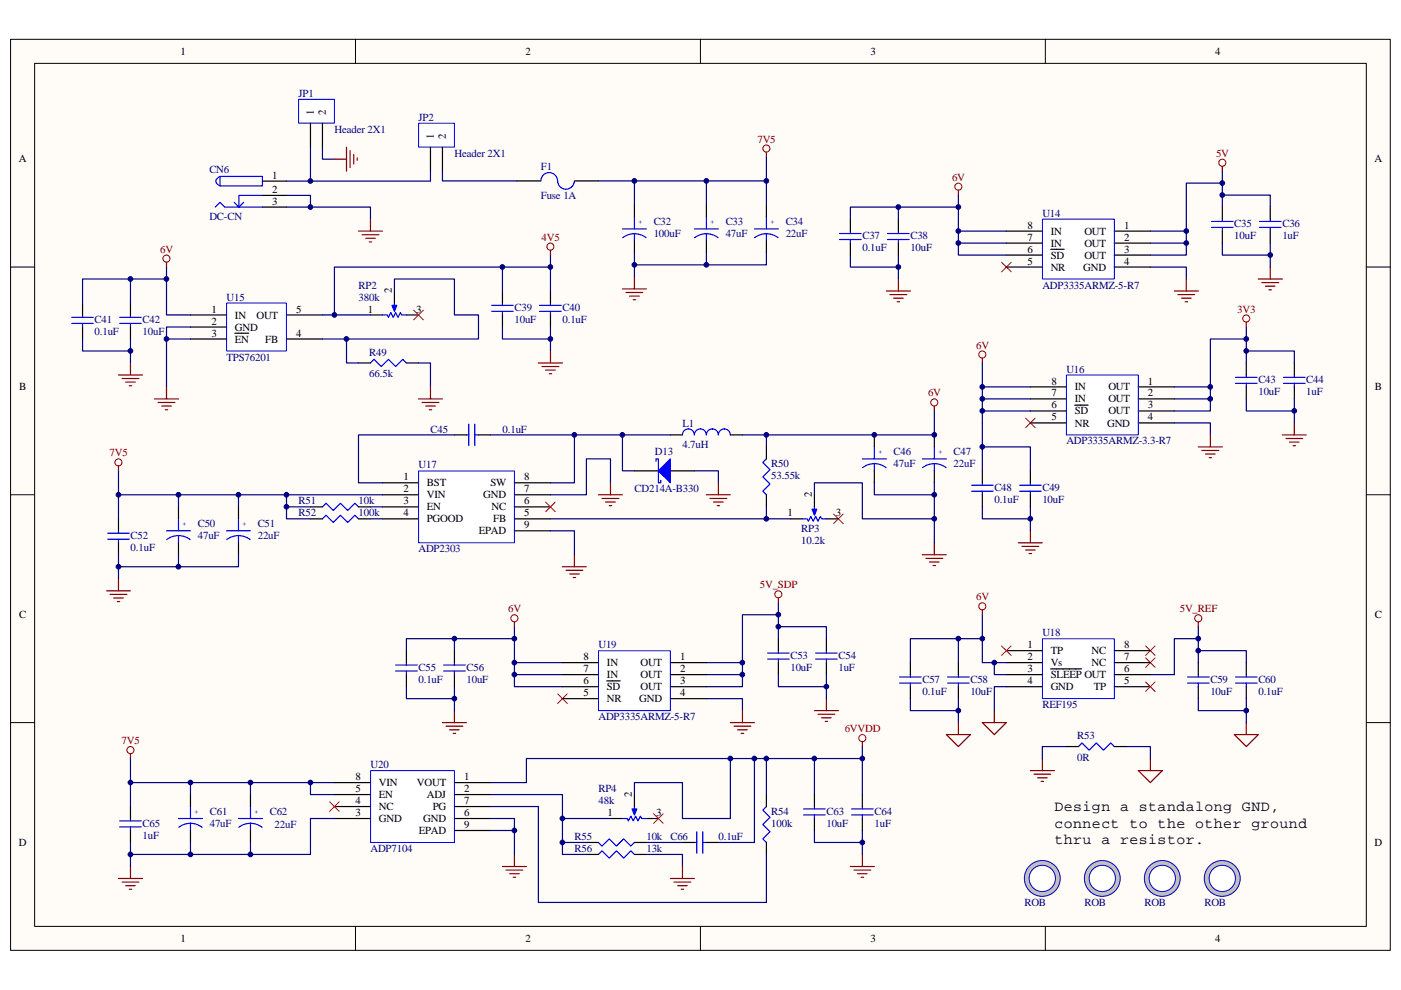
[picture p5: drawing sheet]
<svg xmlns="http://www.w3.org/2000/svg" width="297mm" height="210mm" viewBox="0 0 297 210" stroke-linecap="round" stroke-linejoin="round" font-family="sans-serif">
<path d="M2.3 8.4h292.5v193.2h-292.5z" fill="#fffcf8"/>
<path d="M2.2 8.3h292.6v193.3h-292.6z" fill="none" stroke="#000" stroke-width=".21"/>
<path d="M7.4 13.5h282.3v183h-282.3z" fill="#fffcf8"/>
<g fill="none" stroke="#000" stroke-width=".21">
<path d="M7.3 13.4h282.4v183.1h-282.4zM75.4 8.3v5.1M148.5 8.3v5.1M221.6 8.3v5.1M2.2 56.6h5.1M289.7 56.6h5.1M2.2 104.9h5.1M289.7 104.9h5.1M2.2 153.3h5.1M289.7 153.3h5.1M75.4 196.5v5.1M148.5 196.5v5.1"/>
<path d="M221.6 196.5v5.1"/>
</g>
<path d="M68.4 31.2v2.6h2.5M134.5 38.4v5.1M149.8 38.4v5.1M162.5 33.3v5.1M134.5 53.6v5.1M149.8 53.6v2.6M162.5 53.6v2.6h-28M198.1 87.2v5h-35.6v2.6" fill="none" stroke="#000080" stroke-width=".25"/>
<g fill="none" stroke="#800000" stroke-width=".25">
<path d="M70.9 33.8h2.6M73.5 31.2v5.1M74.2 32v3.5M75 32.7v2.1M75.8 33.5v.5M162.5 32.3v1M76 49h5.1M76.8 49.8h3.5M77.5 50.5h2.1M78.3 51.3h.5M78.5 46.5v2.5M134.5 58.7v2.6"/>
<path d="M132 61.3h5.1M132.7 62h3.6M133.5 62.8h2M134.3 63.6h.5M198.1 86.1v1.1M121.8 117.7v2.5M119.2 120.2h5.1M120 121h3.6M120.8 121.7h2M121.5 122.5h.5"/>
</g>
<g fill="none" stroke="#800000" stroke-width=".21">
<circle cx="162.5" cy="31.5" r=".75"/>
<circle cx="198.1" cy="85.4" r=".75"/>
</g>
<g fill="none" stroke="#00f" stroke-width=".25">
<path d="M132 48.6h5.1M132 50.4l.9-.5 1.6-.3 1.1 .1 1.4 .7M134.5 46v2.6M134.5 49.6v1.5M147.2 48.6h5.1M147.3 50.4l.9-.5 1.6-.3 1 .1 1.4 .7M149.8 46v2.6M149.8 49.6v1.5M160 48.6h5M160 50.4l.9-.5 1.6-.3 1 .1 1.5 .7M162.5 46v2.6M162.5 49.6v1.5"/>
<path d="M98.9 92.2h.5M99.4 90v4.5M100.7 90v4.5M100.7 92.2h.7M162.5 97.3l-.8 .8 1.6 1.5-1.6 1.5 1.6 1.6-1.6 1.5 .8 .7M182.8 97.3h5.1M182.9 99.2l1.4-.7 1.1-.2 1.5 .4 1 .5M185.4 94.8v2.5M185.4 98.3v1.6M195.6 97.3h5.1M195.6 99.2l1.4-.7 1.1-.2 1.6 .4 .9 .5M198.1 94.8v2.5"/>
<path d="M198.1 98.3v1.6"/>
</g>
<g fill="none" stroke="#000" stroke-width=".25">
<path d="M134.5 43.5v2.5M134.5 51.1v2.5M149.8 43.5v2.5M149.8 51.1v2.5M162.5 43.5v2.5M162.5 51.1v2.5M96.3 92.2h2.6M101.4 92.2h2.6M162.5 94.8v2.5M185.4 92.2v2.6M185.4 99.9v2.5M198.1 92.2v2.6"/>
<path d="M198.1 99.9v2.5M162.5 104.9v2.6"/>
</g>
<path d="M88.8 99.9h20.3v15.2h-20.3z" fill="#fff"/>
<path d="M88.7 99.9h20.4v15.2h-20.4z" fill="none" stroke="#00f" stroke-width=".21"/>
<g fill="none" stroke="#000" stroke-width=".25">
<path d="M81.1 104.9h7.6M81.1 110h7.6M81.1 107.5h7.6M81.1 102.4h7.6M109.1 104.9h7.6M109.1 110h7.6M109.1 107.5h7.6M109.1 102.4h7.6M109.1 112.6h7.6M27.7 171.1v2.5M27.7 176.1v2.6M40.4 168.5v2.6"/>
<path d="M40.4 176.1v2.6M53.1 168.5v2.6M53.1 176.1v2.6M124.3 178.7h2.6M134.5 178.7h2.6M144.7 178.7h2.5M149.8 178.7h2.5M162.5 168.5v2.6M162.5 178.7v2.5M172.7 168.5v2.6M172.7 173.6v2.5M182.8 168.5v2.6"/>
<path d="M182.8 173.6v2.5M124.3 181.2h2.6M134.5 181.2h2.6"/>
</g>
<path d="M27.7 160.9v10.2M27.7 166h43.2M27.7 178.7v5.1M40.4 166v2.5M40.4 178.7v2.5M53.1 178.7v2.5h-25.4M53.1 166v2.5M65.8 166v2.5h5.1M172.7 176.1v2.6h10.1M172.7 160.9v7.6M182.8 176.1v5.1" fill="none" stroke="#000080" stroke-width=".25"/>
<g fill="none" stroke="#800000" stroke-width=".25">
<path d="M27.7 159.9v1M182.8 157.3v1M25.1 186.3h5.1M25.9 187.1h3.5M26.6 187.9h2.1M27.4 188.6h.5M27.7 183.8v2.5M106.5 183.8h5.1M107.3 184.6h3.5M108.1 185.3h2M108.8 186.1h.5M109.1 181.2v2.6"/>
<path d="M180.3 183.8h5.1M181.1 184.6h3.5M181.8 185.3h2.1M182.6 186.1h.5M182.8 181.2v2.6"/>
</g>
<g fill="none" stroke="#800000" stroke-width=".21">
<circle cx="27.7" cy="159.1" r=".75"/>
<circle cx="182.8" cy="156.6" r=".75"/>
</g>
<g fill="none" stroke="#00f" stroke-width=".25">
<path d="M25.4 175.4h4.5M25.4 174.1h4.5M27.7 173.6v.5M27.7 175.4v.7M37.8 173.6h5.1M37.9 175.5l1.4-.7 1.1-.2 1.5 .3 1 .6M40.4 171.1v2.5M40.4 174.6v1.5M50.6 173.6h5M50.6 175.5l1.4-.7 1.2-.2 1.5 .3 .9 .6M53.1 171.1v2.5M53.1 174.6v1.5"/>
<path d="M126.9 178.7l.7 .8 1.6-1.6 1.5 1.6 1.5-1.6 1.5 1.6 .8-.8M147.2 178.7h.5M147.7 176.4v4.6M149 176.4v4.6M149 178.7h.8M162.5 171.1l-.8 .7 1.6 1.6-1.6 1.5 1.6 1.5-1.6 1.5 .8 .8M170.4 172.8h4.6M170.4 171.6h4.6M172.7 171.1v.5M172.7 172.8v.8M180.5 172.8h4.6M180.5 171.6h4.6"/>
<path d="M182.8 171.1v.5M182.8 172.8v.8M126.9 181.2l.7-.7 1.6 1.5 1.5-1.5 1.5 1.5 1.5-1.5 .8 .7"/>
</g>
<path d="M78.6 163.5h17.7v15.2h-17.7z" fill="#fff"/>
<path d="M78.6 163.4h17.7v15.3h-17.7z" fill="none" stroke="#00f" stroke-width=".21"/>
<g fill="none" stroke="#000" stroke-width=".25">
<path d="M180.3 46.5v2.5M180.3 51.6v2.5M190.5 46.5v2.5M190.5 51.6v2.5M259.2 43.9v2.6M259.2 49v2.6M269.3 43.9v2.6M269.3 49v2.6M25.1 110v2.6M25.1 115.1v2.6M37.8 107.5v2.5M37.8 115.1v2.6"/>
<path d="M50.6 107.5v2.5M50.6 115.1v2.6M65.8 110h2.6M65.8 107.5h2.6M76 110h2.5M76 107.5h2.5M70.9 166h7.6M70.9 168.5h7.6M70.9 173.6h7.6M70.9 171.1h7.6M96.3 166h7.7M96.3 168.5h7.7"/>
<path d="M96.3 173.6h7.7M96.3 171.1h7.7M96.3 176.1h7.7"/>
</g>
<path d="M212.3 55.6l2.1 2.1M214.4 55.6l-2.1 2.1M115.7 106.5l2 2M117.7 106.5l-2 2M69.9 170.1l2 2M71.9 170.1l-2 2" fill="none" stroke="#f00" stroke-width=".21"/>
<g fill="none" stroke="#000080" stroke-width=".25">
<path d="M259.2 38.8h-7.7v10.2h-7.6M259.2 36.3v7.6M180.3 54.1v2.5h10.2M190.5 43.9v2.6M190.5 54.1v5.1M203.2 49h10.2M203.2 51.6h10.2M203.2 41.4v12.7h10.2M203.2 43.9h-22.9v2.6M243.9 51.6h7.6M243.9 56.6h7.6v2.6M251.5 49v5.1h-7.6"/>
<path d="M259.2 41.4h10.1v2.5M259.2 51.6v2.5h10.1v-2.5M269.3 54.1v2.5M25.1 99.9v5h56M96.3 92.2h-20.3v10.2h5.1M104 92.2h17.8v10.2h-5.1M121.8 92.2h20.3M132 92.2v7.7h2.5M147.2 99.9h5.1v2.5M157.4 92.2h5.1M25.1 104.9v5.1M25.1 117.7v5"/>
<path d="M37.8 104.9v2.6M37.8 117.7v2.5M50.6 104.9v2.6M50.6 117.7v2.5h-25.5M60.7 104.9v5.1h5.1M60.7 107.5h5.1M78.5 107.5h2.6M78.5 110h2.6M116.7 112.6h5.1v5.1M129.4 102.4v-5.1h-5.1v7.6h-7.6M162.5 107.5v2.5M185.4 102.4v2.5h12.7v-2.5"/>
<path d="M198.1 110v5.1M70.9 173.6h-5.1v7.6h-12.7M104 171.1h10.1v20.3h48.4v-10.2M104 173.6h5.1v7.6M104 176.1h5.1M119.2 173.6v5.1h5.1M119.2 178.7v2.5h5.1M137.1 178.7h7.6M160 160.9v17.8h-7.7M162.5 160.9v7.6M137.1 181.2h7.6v2.6"/>
</g>
<g fill="none" stroke="#800000" stroke-width=".21">
<circle cx="203.2" cy="39.6" r=".75"/>
<circle cx="259.1" cy="34.5" r=".75"/>
<circle cx="25.1" cy="98.1" r=".75"/>
</g>
<g fill="none" stroke="#800000" stroke-width=".25">
<path d="M259.2 35.3v1M190.5 59.2v2.5M203.2 40.4v1M251.5 59.2v2.5M266.8 59.2h5.1M267.5 59.9h3.6M269.3 56.6v2.6M187.9 61.7h5.1M188.7 62.5h3.6M189.5 63.2h2M190.2 64h.5M249 61.7h5.1"/>
<path d="M249.7 62.5h3.6M250.5 63.2h2M251.3 64h.5M268.3 60.7h2M269.1 61.5h.5M25.1 98.8v1.1M126.9 104.9h5.1M127.6 105.7h3.6M128.4 106.5h2M129.2 107.3h.5M129.4 102.4v2.5M149.8 104.9h5.1"/>
<path d="M150.5 105.7h3.6M151.3 106.5h2M152.1 107.3h.5M152.3 102.4v2.5M195.6 117.7h5.1M196.3 118.4h3.6M197.1 119.2h2M197.8 120h.5M198.1 115.1v2.6M22.6 125.3h5.1M23.3 126.1h3.6M24.1 126.8h2"/>
<path d="M24.9 127.6h.5M25.1 122.7v2.6M142.1 186.3h5.1M142.9 187.1h3.6M143.7 187.9h2M144.4 188.6h.5M144.7 183.8v2.5"/>
</g>
<g fill="none" stroke="#00f" stroke-width=".25">
<path d="M178 50.8h4.6M178 49.5h4.6M180.3 49v.5M180.3 50.8v.8M188.2 50.8h4.6M188.2 49.5h4.6M190.5 49v.5M190.5 50.8v.8M256.9 48.2h4.5M256.9 47h4.5M259.2 46.5v.5M259.2 48.2v.8"/>
<path d="M267 48.2h4.6M267 47h4.6M269.3 46.5v.5M269.3 48.2v.8M22.8 114.4h4.6M22.8 113.1h4.6M25.1 112.6v.5M25.1 114.4v.7M35.3 112.6h5.1M35.3 114.4l1-.5 1.5-.3 1.1 .1 1.4 .7M37.8 110v2.6M37.8 113.6v1.5"/>
<path d="M48 112.6h5.1M48.1 114.4l.9-.5 1.5-.3 1.1 .1 1.4 .7M50.6 110v2.6M50.6 113.6v1.5M68.4 110l.7-.7 1.6 1.5 1.5-1.5 1.5 1.5 1.5-1.5 .8 .7M68.4 107.5l.7-.8 1.6 1.6 1.5-1.6 1.5 1.6 1.5-1.6 .8 .8"/>
</g>
<path d="M221 46.5h15.3v12.7h-15.3z" fill="#fff"/>
<path d="M221 46.5h15.3v12.7h-15.3z" fill="none" stroke="#00f" stroke-width=".21"/>
<g fill="none" stroke="#000" stroke-width=".25">
<path d="M213.4 49h7.6M213.4 51.6h7.6M213.4 54.1h7.6M213.4 56.6h7.6M222.8 52.9h2.8M236.3 49h7.6M236.3 51.6h7.6M236.3 54.1h7.6M236.3 56.6h7.6M86.2 138v2.5M96.3 138v2.5M165 135.5v2.5"/>
<path d="M175.2 135.5v2.5M86.2 143.1v2.5M96.3 143.1v2.5M165 140.5v2.6M175.2 140.5v2.6"/>
</g>
<g fill="none" stroke="#800000" stroke-width=".21">
<circle cx="109.1" cy="131.1" r=".75"/>
<circle cx="165" cy="126.1" r=".75"/>
</g>
<g fill="none" stroke="#800000" stroke-width=".25">
<path d="M109.1 131.9v1M165 126.8v1M93.8 153.3h5.1M94.6 154h3.5M95.3 154.8h2.1M96.1 155.6h.5M96.3 150.7v2.6M154.9 153.3h5.1M155.6 154h3.6M156.4 154.8h2M157.1 155.6h.6M157.4 150.7v2.6"/>
<path d="M172.7 150.7h5.1M173.4 151.5h3.6M174.2 152.3h2M175 153h.5M175.2 148.2v2.5"/>
</g>
<path d="M118.2 147.2l2.1 2M120.3 147.2l-2.1 2" fill="none" stroke="#f00" stroke-width=".21"/>
<g fill="none" stroke="#000080" stroke-width=".25">
<path d="M96.3 135.5v2.5M109.1 132.9v12.7h10.1M109.1 135.5h-22.9v2.5M165 132.9h10.2v2.6M165 130.4h-7.6v15.2h-7.6M165 127.8v7.7M86.2 145.6v2.6h10.1M96.3 145.6v5.1M109.1 140.5h10.1M109.1 143.1h10.1M149.8 140.5h7.6M149.8 148.2h7.6v2.5"/>
<path d="M149.8 143.1h7.6M165 143.1v2.5h10.2v-2.5M175.2 145.6v2.6"/>
</g>
<g fill="none" stroke="#00f" stroke-width=".25">
<path d="M162.7 139.8h4.6M162.7 138.5h4.6M165 138v.5M165 139.8v.7M172.9 139.8h4.6M172.9 138.5h4.6M175.2 138v.5M175.2 139.8v.7M83.9 142.3h4.6M83.9 141.1h4.6M86.2 140.5v.6M86.2 142.3v.8"/>
<path d="M94.1 142.3h4.5M94.1 141.1h4.5M96.3 140.5v.6M96.3 142.3v.8"/>
</g>
<path d="M126.9 138h15.2v12.7h-15.2z" fill="#fff"/>
<path d="M126.9 138h15.2v12.7h-15.2z" fill="none" stroke="#00f" stroke-width=".21"/>
<g fill="none" stroke="#000" stroke-width=".25">
<path d="M17.5 64.3v2.5M17.5 69.4v2.5M27.7 64.3v2.5M27.7 69.4v2.5M76 77h2.5M86.2 77h2.5M119.2 140.5h7.7M119.2 143.1h7.7M119.2 145.6h7.7M119.2 148.2h7.7M128.6 144.4h2.9M142.1 140.5h7.7"/>
<path d="M142.1 143.1h7.7M142.1 145.6h7.7M142.1 148.2h7.7"/>
</g>
<path d="M27.7 59.2v5.1M35.3 59.2h-17.8v5.1M35.3 56.6v10.2h5.1M17.5 71.9v2.5h10.2M27.7 71.9v5.1M35.3 71.9h5.1M40.4 69.4h-5.1v12.7" fill="none" stroke="#000080" stroke-width=".25"/>
<path d="M35.3 55.6v1M25.1 79.5h5.1M27.7 77v2.5M25.9 80.3h3.5M26.6 81h2.1M27.4 81.8h.5M32.8 84.6h5M33.5 85.4h3.6M34.3 86.1h2M35 86.9h.6M35.3 82.1v2.5" fill="none" stroke="#800000" stroke-width=".25"/>
<circle cx="35.3" cy="54.9" r=".75" fill="none" stroke="#800000" stroke-width=".21"/>
<path d="M15.2 68.6h4.6M15.2 67.3h4.6M17.5 66.8v.5M17.5 68.6v.8M25.4 68.6h4.5M25.4 67.3h4.5M27.7 66.8v.5M27.7 68.6v.8M78.5 77l.8-.8 1.5 1.5 1.6-1.5 1.5 1.5 1.5-1.5 .8 .8" fill="none" stroke="#00f" stroke-width=".25"/>
<path d="M48.1 64.3h12.6v10.1h-12.6z" fill="#fff"/>
<path d="M48 64.3h12.7v10.1h-12.7z" fill="none" stroke="#00f" stroke-width=".21"/>
<g fill="none" stroke="#000" stroke-width=".25">
<path d="M40.4 66.8h7.6M40.4 69.4h7.6M40.4 71.9h7.6M49.8 70.7h2.9M60.7 66.8h7.7M60.7 71.9h7.7M106.5 61.7v2.6M106.5 66.8v2.6M116.7 61.7v2.6M116.7 66.8v2.6M193 140.5v2.6M193 145.6v2.6"/>
<path d="M203.2 140.5v2.6M203.2 145.6v2.6M226.1 158.3h2.5M236.3 158.3h2.5M254.1 140.5v2.6M254.1 145.6v2.6M264.2 140.5v2.6M264.2 145.6v2.6"/>
</g>
<g fill="none" stroke="#000080" stroke-width=".25">
<path d="M106.5 56.6v5.1M116.7 56.6v5.1M68.4 71.9h5.1M88.7 77h2.6v5.1M106.5 69.4v2.5h10.2v-2.5M116.7 71.9v2.5M203.2 135.5v5M254.1 138h10.1v2.5M254.1 132.9v7.6M254.1 135.5h-5.1v7.6h-5.1M193 148.2v2.5h10.2M203.2 148.2v5.1"/>
<path d="M226.1 158.3h-5.1v2.6M238.8 158.3h5.1v2.6M254.1 148.2v2.5h10.1v-2.5M264.2 150.7v2.6"/>
</g>
<g fill="none" stroke="#800000" stroke-width=".25">
<path d="M116.7 53.1v1M114.1 77h5.1M114.9 77.7h3.6M115.7 78.5h2M116.5 79.3h.5M116.7 74.4v2.6M88.7 84.6h5.1M89.5 85.4h3.5M90.3 86.1h2M91 86.9h.5M91.3 82.1v2.5M208.3 129.4v1"/>
<path d="M254.1 131.9v1M261.7 155.8h5.1l-2.6 2.5zM264.2 153.3v2.5M218.5 163.4h5M219.2 164.2h3.6M220 165h2M220.7 165.7h.6M221 160.9v2.5M241.3 163.4h5.1l-2.5 2.6zM243.9 160.9v2.5"/>
</g>
<g fill="none" stroke="#800000" stroke-width=".21">
<circle cx="116.7" cy="52.3" r=".75"/>
<circle cx="208.3" cy="128.6" r=".75"/>
<circle cx="254.1" cy="131.1" r=".75"/>
</g>
<g fill="none" stroke="#00f" stroke-width=".25">
<path d="M104.2 66h4.6M104.2 64.8h4.6M106.5 64.3v.5M106.5 66v.8M114.4 66h4.6M114.4 64.8h4.6M116.7 64.3v.5M116.7 66v.8M190.7 144.9h4.6M190.7 143.6h4.6M193 143.1v.5M193 144.9v.7"/>
<path d="M200.9 144.9h4.6M200.9 143.6h4.6M203.2 143.1v.5M203.2 144.9v.7M228.6 158.3l.8-.7 1.5 1.5 1.5-1.5 1.6 1.5 1.5-1.5 .8 .7M251.8 144.9h4.6M251.8 143.6h4.6M254.1 143.1v.5M254.1 144.9v.7M262 144.9h4.5M262 143.6h4.5M264.2 143.1v.5"/>
<path d="M264.2 144.9v.7"/>
</g>
<path d="M242.9 137l2 2M242.9 139.5l2 2.1M244.9 137l-2 2M244.9 139.5l-2 2.1" fill="none" stroke="#f00" stroke-width=".21"/>
<path d="M221 135.5h15.3v12.7h-15.3z" fill="#fff"/>
<path d="M221 135.5h15.3v12.7h-15.3z" fill="none" stroke="#00f" stroke-width=".21"/>
<g fill="none" stroke="#000" stroke-width=".25">
<path d="M264.2 77v2.5M274.4 77v2.5M208.3 99.9v2.5M218.5 99.9v2.5M264.2 82.1v2.5M274.4 82.1v2.5M208.3 104.9v2.6M218.5 104.9v2.6M213.4 138h7.6M236.3 138h7.6M213.4 140.5h7.6M213.4 143.1h7.6"/>
<path d="M213.4 145.6h7.6M222.8 141.9h6.5M236.3 140.5h7.6M236.3 143.1h7.6M236.3 145.6h7.6"/>
</g>
<g fill="none" stroke="#800000" stroke-width=".25">
<path d="M208.3 76v1M264.2 68.3v1.1M254.1 94.8h5.1M254.8 95.5h3.6M255.6 96.3h2M256.4 97.1h.5M256.6 92.2v2.6M271.9 92.2h5.1M272.6 93h3.6M273.4 93.8h2M274.2 94.5h.5M274.4 89.7v2.5"/>
<path d="M215.9 115.1h5.1M216.7 115.9h3.5M217.4 116.6h2.1M218.2 117.4h.5M218.5 112.6v2.5M200.7 155.8h5l-2.5 2.5zM203.2 153.3v2.5M208.3 153.3h5.1l-2.6 2.5zM210.8 150.7v2.6"/>
</g>
<g fill="none" stroke="#000080" stroke-width=".25">
<path d="M208.3 77v22.9M264.2 74.4h10.2v2.6M264.2 69.4v7.6M208.3 84.6h10.2M208.3 82.1h10.2M208.3 94.8h10.2v5.1M208.3 87.2h10.2M249 89.7h7.6v2.5M249 84.6h7.6M256.6 82.1v5.1h-7.6M264.2 84.6v2.6h10.2v-2.6M274.4 87.2v2.5"/>
<path d="M208.3 107.5v2.5h10.2M218.5 107.5v5.1M208.3 130.4v5.1M193 140.5v-5h15.3v5h5.1M210.8 140.5v2.6h2.6M213.4 145.6h-2.6v5.1"/>
</g>
<path d="M217.4 88.7l2.1 2M219.5 88.7l-2.1 2M212.3 137l2.1 2M214.4 137l-2.1 2M242.9 144.6l2 2.1M244.9 144.6l-2 2.1" fill="none" stroke="#f00" stroke-width=".21"/>
<g fill="none" stroke="#800000" stroke-width=".21">
<circle cx="208.3" cy="75.2" r=".75"/>
<circle cx="264.2" cy="67.6" r=".75"/>
</g>
<g fill="none" stroke="#00f" stroke-width=".25">
<path d="M264.2 79.5v.5M274.4 79.5v.5M262 81.3h4.5M262 80h4.5M264.2 81.3v.8M272.1 81.3h4.6M272.1 80h4.6M274.4 81.3v.8M206 104.2h4.6M206 102.9h4.6M208.3 102.4v.5M208.3 104.2v.7"/>
<path d="M216.2 104.2h4.5M216.2 102.9h4.5M218.5 102.4v.5M218.5 104.2v.7"/>
</g>
<path d="M63.3 21.1h7.6v5h-7.6z" fill="#fff"/>
<path d="M63.3 21.1h7.6v5h-7.6z" fill="none" stroke="#00f" stroke-width=".21"/>
<path d="M65.8 26.1v5.1M68.4 26.1v5.1" fill="none" stroke="#000" stroke-width=".25"/>
<path d="M88.8 26.2h7.5v5h-7.5z" fill="#fff"/>
<path d="M88.7 26.1h7.6v5.1h-7.6z" fill="none" stroke="#00f" stroke-width=".21"/>
<g fill="none" stroke="#000" stroke-width=".25">
<path d="M55.6 38.4h5.1M91.3 31.2v5.1M93.8 31.2v5.1M109.6 38.4h5.1M121.8 38.4h5.1M55.6 43.9h5.1M55.6 41.4h5.1M78.5 66.8h2.6M83.6 61.7v2.6M86.2 66.8h2.5M134.5 99.9h5.1M142.1 99.9h5.1"/>
<path d="M142.1 92.2h2.6M154.9 92.2h2.5M167.6 110h2.5M172.7 104.9v2.6M175.2 110h2.6M129.4 173.6h2.6M134.5 168.5v2.6M137.1 173.6h2.5"/>
</g>
<g fill="#00f" stroke="#00f" stroke-width=".25">
<path d="M139.6 99.9l2.5-2.6v5.1z"/>
<path d="M172.2 108h1l-.5 1.3z"/>
<path d="M134 171.6h1l-.5 1.2z"/>
<path d="M83.1 64.8h1l-.5 1.2z"/>
</g>
<g fill="none" stroke="#00f" stroke-width=".25">
<path d="M46.6 37.4h9v2h-9zM46.6 37.4a1.01 1.01 0 0 0-.8 1 1.01 1.01 0 0 0 .8 1M114.7 38.3a1.77 1.77 0 0 1 1.8-1.7 1.77 1.77 0 0 1 1.7 1.8M118.2 38.4a1.77 1.77 0 0 0 1.8 1.7 1.77 1.77 0 0 0 1.8-1.7M45.6 43.9l1-1 1 1h8M49.7 42.9l.9 1M51.7 42.9l-1.1 1M55.6 41.4h-5v2.5M81.1 66.8h1l.3 .5 .5-1 .5 1 .5-1 .5 1 .5-1 .3 .5h1M83.6 64.3v1.2M139.1 97.8v-.5h.5v5.1h.5v-.5M144.7 92.2a1.26 1.26 0 0 1 1.3-1.2 1.26 1.26 0 0 1 1.2 1.2"/>
<path d="M147.2 92.2a1.26 1.26 0 0 1 1.3-1.2 1.26 1.26 0 0 1 1.3 1.2M149.8 92.2a1.25 1.25 0 0 1 1.2-1.2 1.25 1.25 0 0 1 1.3 1.2M152.3 92.2a1.25 1.25 0 0 1 1.3-1.2 1.25 1.25 0 0 1 1.2 1.2M170.1 110h1l.3 .6 .5-1.1 .5 1.1 .5-1.1 .5 1.1 .5-1.1 .3 .5h1M172.7 107.5v1.3M132 173.6h1l.2 .5 .5-1 .6 1 .5-1 .5 1 .5-1 .2 .5h1.1M134.5 171.1v1.2"/>
</g>
<path d="M126.9 38.4h35.6v5.1M60.7 41.4h5.1v2.5M116.7 54.1v2.5h-45.8v10.2h-2.5M70.9 66.8h7.6M83.6 61.7v-2.5h12.7v7.6h5.1v5.1h-27.9v5.1h2.5M116.7 110h50.9M198.1 104.9v5.1h-15.3v-7.6h-10.1v2.5M182.8 158.3v10.2M104 168.5h15.2v5.1h10.2M154.9 160.9v12.7h-10.2v-7.6h-10.2v2.5M182.8 160.9h-71.2v5.1h-7.6" fill="none" stroke="#000080" stroke-width=".25"/>
<path d="M87.7 65.8l2 2M89.7 65.8l-2 2M176.7 109l2.1 2.1M178.8 109l-2.1 2.1M138.6 172.6l2 2M140.6 172.6l-2 2" fill="none" stroke="#f00" stroke-width=".21"/>
<path d="M226.1 79.6h15.2v12.6h-15.2z" fill="#fff"/>
<path d="M226.1 79.5h15.2v12.7h-15.2z" fill="none" stroke="#00f" stroke-width=".21"/>
<path d="M218.5 82.1h7.6M218.5 84.6h7.6M218.5 87.2h7.6M218.5 89.7h7.6M227.9 85.9h2.8M241.3 82.1h7.7M241.3 84.6h7.7M241.3 87.2h7.7M241.3 89.7h7.7" fill="none" stroke="#000" stroke-width=".25"/>
<path d="M264.2 71.9h-7.6v10.2h-7.6" fill="none" stroke="#000080" stroke-width=".25"/>
<circle cx="221" cy="186.3" r="3.8" fill="#c0c0c0" stroke="#0000bf" stroke-width=".21"/>
<circle cx="221" cy="186.3" r="2.78" fill="#fff" stroke="#0000bf" stroke-width=".21"/>
<circle cx="233.7" cy="186.3" r="3.8" fill="#c0c0c0" stroke="#0000bf" stroke-width=".21"/>
<circle cx="233.7" cy="186.3" r="2.78" fill="#fff" stroke="#0000bf" stroke-width=".21"/>
<circle cx="246.4" cy="186.3" r="3.8" fill="#c0c0c0" stroke="#0000bf" stroke-width=".21"/>
<circle cx="246.4" cy="186.3" r="2.79" fill="#fff" stroke="#0000bf" stroke-width=".21"/>
<circle cx="259.1" cy="186.3" r="3.8" fill="#c0c0c0" stroke="#0000bf" stroke-width=".21"/>
<circle cx="259.1" cy="186.3" r="2.79" fill="#fff" stroke="#0000bf" stroke-width=".21"/>
<path d="M65.8 31.2v7.2M91.3 36.3v2.1h-30.6M93.8 36.3v2.1h15.8M60.7 43.9h17.8v2.6" fill="none" stroke="#000080" stroke-width=".25"/>
<g fill="#000080" stroke="#000080" stroke-width=".21">
<circle cx="25.1" cy="120.2" r=".49"/>
<circle cx="25.1" cy="104.9" r=".49"/>
<circle cx="27.7" cy="181.2" r=".49"/>
<circle cx="27.7" cy="166" r=".49"/>
<circle cx="27.7" cy="74.4" r=".49"/>
<circle cx="27.7" cy="59.2" r=".49"/>
<circle cx="35.3" cy="71.9" r=".5"/>
<circle cx="35.3" cy="59.2" r=".5"/>
<circle cx="37.8" cy="120.2" r=".5"/>
<circle cx="37.8" cy="104.9" r=".5"/>
<circle cx="40.4" cy="181.2" r=".49"/>
<circle cx="40.4" cy="166" r=".49"/>
<circle cx="50.6" cy="104.9" r=".5"/>
<circle cx="53.1" cy="181.2" r=".49"/>
<circle cx="53.1" cy="166" r=".49"/>
<circle cx="60.7" cy="107.5" r=".5"/>
<circle cx="60.7" cy="104.9" r=".5"/>
<circle cx="65.8" cy="166" r=".5"/>
<circle cx="65.8" cy="43.9" r=".5"/>
<circle cx="65.8" cy="38.4" r=".5"/>
<circle cx="70.9" cy="66.8" r=".49"/>
<circle cx="73.4" cy="71.9" r=".49"/>
<circle cx="96.3" cy="148.2" r=".49"/>
<circle cx="96.3" cy="135.5" r=".49"/>
<circle cx="106.5" cy="56.6" r=".5"/>
<circle cx="109.1" cy="176.1" r=".5"/>
<circle cx="109.1" cy="143.1" r=".5"/>
<circle cx="109.1" cy="140.5" r=".5"/>
<circle cx="109.1" cy="135.5" r=".5"/>
<circle cx="116.7" cy="71.9" r=".49"/>
<circle cx="116.7" cy="56.6" r=".49"/>
<circle cx="119.2" cy="178.7" r=".5"/>
<circle cx="119.2" cy="173.6" r=".5"/>
<circle cx="121.8" cy="92.2" r=".5"/>
<circle cx="132" cy="92.2" r=".5"/>
<circle cx="134.5" cy="56.2" r=".5"/>
<circle cx="134.5" cy="38.4" r=".5"/>
<circle cx="149.8" cy="56.2" r=".5"/>
<circle cx="149.8" cy="38.4" r=".5"/>
<circle cx="154.8" cy="160.9" r=".49"/>
<circle cx="157.4" cy="143.1" r=".49"/>
<circle cx="157.4" cy="140.5" r=".49"/>
<circle cx="159.9" cy="160.9" r=".5"/>
<circle cx="162.5" cy="160.9" r=".5"/>
<circle cx="162.5" cy="110" r=".5"/>
<circle cx="162.5" cy="92.2" r=".5"/>
<circle cx="162.5" cy="38.4" r=".5"/>
<circle cx="165" cy="132.9" r=".5"/>
<circle cx="165" cy="130.4" r=".5"/>
<circle cx="172.6" cy="160.9" r=".49"/>
<circle cx="175.2" cy="145.6" r=".5"/>
<circle cx="182.8" cy="178.7" r=".49"/>
<circle cx="182.8" cy="160.9" r=".49"/>
<circle cx="185.4" cy="92.2" r=".49"/>
<circle cx="190.5" cy="56.6" r=".5"/>
<circle cx="190.5" cy="43.9" r=".5"/>
<circle cx="198.1" cy="110" r=".49"/>
<circle cx="198.1" cy="104.9" r=".49"/>
<circle cx="198.1" cy="92.2" r=".49"/>
<circle cx="203.2" cy="150.7" r=".5"/>
<circle cx="203.2" cy="135.5" r=".5"/>
<circle cx="203.2" cy="51.5" r=".5"/>
<circle cx="203.2" cy="49" r=".5"/>
<circle cx="203.2" cy="43.9" r=".5"/>
<circle cx="208.3" cy="135.5" r=".49"/>
<circle cx="208.3" cy="94.8" r=".5"/>
<circle cx="208.3" cy="87.1" r=".49"/>
<circle cx="208.3" cy="84.6" r=".5"/>
<circle cx="208.3" cy="82.1" r=".5"/>
<circle cx="210.8" cy="140.5" r=".49"/>
<circle cx="218.4" cy="110" r=".5"/>
<circle cx="251.5" cy="51.5" r=".49"/>
<circle cx="251.5" cy="49" r=".49"/>
<circle cx="254.1" cy="138" r=".49"/>
<circle cx="254.1" cy="135.5" r=".49"/>
<circle cx="256.6" cy="84.6" r=".49"/>
<circle cx="256.6" cy="82.1" r=".49"/>
<circle cx="259.1" cy="41.4" r=".5"/>
<circle cx="259.1" cy="38.8" r=".5"/>
<circle cx="264.2" cy="150.7" r=".5"/>
<circle cx="264.2" cy="74.4" r=".5"/>
<circle cx="264.2" cy="71.9" r=".5"/>
<circle cx="269.3" cy="54.1" r=".49"/>
<circle cx="274.4" cy="87.1" r=".5"/>
</g>
<g font-size="3.1">
<text x="223.6" y="171.9">Design a standalong GND,</text>
<text x="223.6" y="175.5">connect to the other ground</text>
<text x="223.6" y="179.1">thru a resistor.</text>
</g>
<g font-size="2.3">
<text x="38.3" y="11.6">1</text>
<text x="111.4" y="11.6">2</text>
<text x="184.5" y="11.6">3</text>
<text x="257.7" y="11.6">4</text>
<text x="66.6" y="24.4" transform="rotate(-90 66.6 24.4)">1</text>
<text x="69.1" y="24.4" transform="rotate(-90 69.1 24.4)">2</text>
<text x="92" y="29.4" transform="rotate(-90 92 29.4)">1</text>
<text x="94.5" y="29.4" transform="rotate(-90 94.5 29.4)">2</text>
<text x="4" y="34.5">A</text>
<text x="291.4" y="34.5">A</text>
<text x="57.7" y="40.9">2</text>
<text x="57.7" y="37.9">1</text>
<text x="57.7" y="43.4">3</text>
<text x="217.8" y="53.6">6</text>
<text x="217.8" y="51">7</text>
<text x="217.8" y="48.5">8</text>
<text x="222.8" y="52.3">IN</text>
<text x="222.8" y="49.8">IN</text>
<text x="229.9" y="49.8">OUT</text>
<text x="229.9" y="52.3">OUT</text>
<text x="238.3" y="48.5">1</text>
<text x="238.3" y="51">2</text>
<text x="238.3" y="53.6">3</text>
<text x="217.8" y="56.1">5</text>
<text x="222.8" y="57.4">NR</text>
<text x="222.8" y="54.9">SD</text>
<text x="229.7" y="57.4">GND</text>
<text x="229.9" y="54.9">OUT</text>
<text x="238.3" y="56.1">4</text>
<text x="83.1" y="62.3" transform="rotate(-90 83.1 62.3)">2</text>
<text x="44.9" y="66.3">1</text>
<text x="44.9" y="68.8">2</text>
<text x="44.9" y="71.4">3</text>
<text x="49.8" y="67.6">IN</text>
<text x="49.8" y="70.1">GND</text>
<text x="54.4" y="67.6">OUT</text>
<text x="62.8" y="71.4">4</text>
<text x="62.8" y="66.3">5</text>
<text x="78" y="66.3">1</text>
<text x="88.2" y="66.3">3</text>
<text x="49.8" y="72.7">EN</text>
<text x="56.2" y="72.7">FB</text>
<text x="4" y="82.8">B</text>
<text x="222.9" y="81.6">8</text>
<text x="227.9" y="82.8">IN</text>
<text x="235" y="82.8">OUT</text>
<text x="243.4" y="81.6">1</text>
<text x="291.5" y="82.8">B</text>
<text x="222.9" y="89.2">5</text>
<text x="222.9" y="86.6">6</text>
<text x="222.9" y="84.1">7</text>
<text x="227.9" y="87.9">SD</text>
<text x="227.9" y="85.4">IN</text>
<text x="235" y="85.4">OUT</text>
<text x="235" y="87.9">OUT</text>
<text x="243.4" y="84.1">2</text>
<text x="243.4" y="86.6">3</text>
<text x="243.4" y="89.2">4</text>
<text x="227.9" y="90.5">NR</text>
<text x="234.7" y="90.5">GND</text>
<text x="85.6" y="101.9">1</text>
<text x="111.1" y="101.9">8</text>
<text x="85.6" y="104.4">2</text>
<text x="85.6" y="107">3</text>
<text x="90.5" y="105.7">VIN</text>
<text x="90.5" y="103.2">BST</text>
<text x="102.5" y="105.7">GND</text>
<text x="104" y="103.2">SW</text>
<text x="111.1" y="104.4">7</text>
<text x="111.1" y="107">6</text>
<text x="172.1" y="105.5" transform="rotate(-90 172.1 105.5)">2</text>
<text x="85.6" y="109.5">4</text>
<text x="90.5" y="110.8">PGOOD</text>
<text x="90.5" y="108.2">EN</text>
<text x="101.5" y="113.3">EPAD</text>
<text x="104.2" y="108.2">NC</text>
<text x="104.6" y="110.8">FB</text>
<text x="111.1" y="109.5">5</text>
<text x="111.1" y="112.1">9</text>
<text x="167" y="109.5">1</text>
<text x="177.2" y="109.5">3</text>
<text x="4" y="131.1">C</text>
<text x="291.5" y="131.1">C</text>
<text x="217.8" y="137.5">1</text>
<text x="238.3" y="137.5">8</text>
<text x="123.7" y="142.6">7</text>
<text x="123.7" y="140">8</text>
<text x="128.7" y="143.8">IN</text>
<text x="128.7" y="141.3">IN</text>
<text x="135.8" y="141.3">OUT</text>
<text x="135.8" y="143.8">OUT</text>
<text x="144.2" y="140">1</text>
<text x="144.2" y="142.6">2</text>
<text x="217.8" y="140">2</text>
<text x="217.8" y="142.6">3</text>
<text x="222.8" y="138.8">TP</text>
<text x="222.8" y="141.3">Vs</text>
<text x="222.8" y="143.8">SLEEP OUT</text>
<text x="231.4" y="141.3">NC</text>
<text x="231.4" y="138.8">NC</text>
<text x="238.3" y="142.6">6</text>
<text x="238.3" y="140">7</text>
<text x="123.7" y="147.7">5</text>
<text x="123.7" y="145.1">6</text>
<text x="128.7" y="148.9">NR</text>
<text x="128.7" y="146.4">SD</text>
<text x="135.5" y="148.9">GND</text>
<text x="135.8" y="146.4">OUT</text>
<text x="144.2" y="145.1">3</text>
<text x="144.2" y="147.7">4</text>
<text x="217.8" y="145.1">4</text>
<text x="222.8" y="146.4">GND</text>
<text x="231.9" y="146.4">TP</text>
<text x="238.3" y="145.1">5</text>
<text x="75.4" y="165.5">8</text>
<text x="80.3" y="166.8">VIN</text>
<text x="88.4" y="166.8">VOUT</text>
<text x="98.4" y="165.5">1</text>
<text x="75.4" y="173.1">3</text>
<text x="75.4" y="170.6">4</text>
<text x="75.4" y="168">5</text>
<text x="80.3" y="171.8">NC</text>
<text x="80.3" y="169.3">EN</text>
<text x="90.5" y="169.3">ADJ</text>
<text x="91.8" y="171.8">PG</text>
<text x="98.4" y="173.1">6</text>
<text x="98.4" y="170.6">7</text>
<text x="98.4" y="168">2</text>
<text x="128.8" y="173.1">1</text>
<text x="134" y="169" transform="rotate(-90 134 169)">2</text>
<text x="139.1" y="173.1">3</text>
<text x="4" y="179.4">D</text>
<text x="80.3" y="174.4">GND</text>
<text x="88.8" y="176.9">EPAD</text>
<text x="89.7" y="174.4">GND</text>
<text x="98.4" y="175.6">9</text>
<text x="291.4" y="179.4">D</text>
<text x="38.3" y="199.8">1</text>
<text x="111.4" y="199.8">2</text>
<text x="184.5" y="199.8">3</text>
<text x="257.7" y="199.8">4</text>
</g>
<g font-size="2.3" fill="#000080">
<text x="63.3" y="20.5">JP1</text>
<text x="70.9" y="28.2">Header 2X1</text>
<text x="88.7" y="25.6">JP2</text>
<text x="96.4" y="33.3">Header 2X1</text>
<text x="44.4" y="36.6">CN6</text>
<text x="114.7" y="36.1">F1</text>
<text x="44.4" y="46.7">DC-CN</text>
<text x="114.7" y="42.2">Fuse 1A</text>
<text x="138.6" y="47.8">C32</text>
<text x="153.9" y="47.8">C33</text>
<text x="166.6" y="47.8">C34</text>
<text x="221" y="46">U14</text>
<text x="138.6" y="50.3">100uF</text>
<text x="153.9" y="50.3">47uF</text>
<text x="166.6" y="50.3">22uF</text>
<text x="182.9" y="50.8">C37</text>
<text x="182.9" y="53.3">0.1uF</text>
<text x="193" y="50.8">C38</text>
<text x="193" y="53.3">10uF</text>
<text x="261.7" y="48.2">C35</text>
<text x="261.7" y="50.8">10uF</text>
<text x="271.9" y="48.2">C36</text>
<text x="271.9" y="50.8">1uF</text>
<text x="48" y="63.8">U15</text>
<text x="76" y="61.2">RP2</text>
<text x="76" y="63.8">380k</text>
<text x="221" y="61.2">ADP3335ARMZ-5-R7</text>
<text x="20" y="68.6">C41</text>
<text x="20" y="71.1">0.1uF</text>
<text x="30.2" y="68.6">C42</text>
<text x="30.2" y="71.1">10uF</text>
<text x="109.1" y="66">C39</text>
<text x="109.1" y="68.6">10uF</text>
<text x="119.2" y="66">C40</text>
<text x="119.2" y="68.6">0.1uF</text>
<text x="48" y="76.5">TPS76201</text>
<text x="78.3" y="75.5">R49</text>
<text x="78.3" y="80">66.5k</text>
<text x="226.1" y="79">U16</text>
<text x="266.8" y="81.3">C43</text>
<text x="266.8" y="83.8">10uF</text>
<text x="277" y="81.3">C44</text>
<text x="277" y="83.8">1uF</text>
<text x="91.3" y="91.7">C45</text>
<text x="106.5" y="91.7">0.1uF</text>
<text x="144.7" y="90.5">L1</text>
<text x="144.7" y="95">4.7uH</text>
<text x="226.1" y="94.3">ADP3335ARMZ-3.3-R7</text>
<text x="88.7" y="99.4">U17</text>
<text x="138.8" y="96.6">D13</text>
<text x="163.5" y="99.1">R50</text>
<text x="163.5" y="101.6">53.55k</text>
<text x="189.5" y="96.6">C46</text>
<text x="189.5" y="99.1">47uF</text>
<text x="202.2" y="96.6">C47</text>
<text x="202.2" y="99.1">22uF</text>
<text x="63.3" y="107">R51</text>
<text x="76" y="107">10k</text>
<text x="134.5" y="104.4">CD214A-B330</text>
<text x="210.8" y="104.2">C48</text>
<text x="210.8" y="106.7">0.1uF</text>
<text x="221" y="104.2">C49</text>
<text x="221" y="106.7">10uF</text>
<text x="41.9" y="111.8">C50</text>
<text x="54.6" y="111.8">C51</text>
<text x="63.3" y="109.5">R52</text>
<text x="76" y="109.5">100k</text>
<text x="169.9" y="112.8">RP3</text>
<text x="27.7" y="114.4">C52</text>
<text x="27.7" y="116.9">0.1uF</text>
<text x="41.9" y="114.4">47uF</text>
<text x="54.6" y="114.4">22uF</text>
<text x="88.7" y="117.2">ADP2303</text>
<text x="169.9" y="115.4">10.2k</text>
<text x="126.9" y="137.5">U19</text>
<text x="221" y="135">U18</text>
<text x="88.7" y="142.3">C55</text>
<text x="98.9" y="142.3">C56</text>
<text x="167.6" y="139.8">C53</text>
<text x="167.6" y="142.3">10uF</text>
<text x="177.8" y="139.8">C54</text>
<text x="177.8" y="142.3">1uF</text>
<text x="88.7" y="144.9">0.1uF</text>
<text x="98.9" y="144.9">10uF</text>
<text x="195.6" y="144.9">C57</text>
<text x="195.6" y="147.4">0.1uF</text>
<text x="205.7" y="144.9">C58</text>
<text x="205.7" y="147.4">10uF</text>
<text x="256.6" y="144.9">C59</text>
<text x="256.6" y="147.4">10uF</text>
<text x="266.8" y="144.9">C60</text>
<text x="266.8" y="147.4">0.1uF</text>
<text x="126.9" y="152.8">ADP3335ARMZ-5-R7</text>
<text x="221" y="150.2">REF195</text>
<text x="228.4" y="156.8">R53</text>
<text x="228.4" y="161.4">0R</text>
<text x="78.5" y="162.9">U20</text>
<text x="44.5" y="172.8">C61</text>
<text x="57.2" y="172.8">C62</text>
<text x="126.9" y="168">RP4</text>
<text x="126.9" y="170.6">48k</text>
<text x="163.5" y="172.8">R54</text>
<text x="175.2" y="172.8">C63</text>
<text x="185.4" y="172.8">C64</text>
<text x="30.2" y="175.4">C65</text>
<text x="30.2" y="177.9">1uF</text>
<text x="44.5" y="175.4">47uF</text>
<text x="58.2" y="175.6">22uF</text>
<text x="121.8" y="178.2">R55</text>
<text x="137.1" y="178.2">10k</text>
<text x="142.2" y="178.2">C66</text>
<text x="152.3" y="178.2">0.1uF</text>
<text x="163.5" y="175.4">100k</text>
<text x="175.2" y="175.4">10uF</text>
<text x="185.4" y="175.4">1uF</text>
<text x="78.5" y="180.7">ADP7104</text>
<text x="121.8" y="180.7">R56</text>
<text x="137.1" y="180.7">13k</text>
<text x="217.2" y="192.2">ROB</text>
<text x="229.9" y="192.2">ROB</text>
<text x="242.6" y="192.2">ROB</text>
<text x="255.4" y="192.2">ROB</text>
</g>
<g font-size="2.3" fill="#800000">
<text x="160.6" y="30.2">7V5</text>
<text x="257.8" y="33.3">5V</text>
<text x="201.9" y="38.3">6V</text>
<text x="34" y="53.6">6V</text>
<text x="114.8" y="51">4V5</text>
<text x="262.3" y="66.3">3V3</text>
<text x="206.9" y="73.9">6V</text>
<text x="196.8" y="84.1">6V</text>
<text x="23.2" y="96.8">7V5</text>
<text x="161.1" y="124.8">5V_SDP</text>
<text x="107.7" y="129.9">6V</text>
<text x="206.9" y="127.3">6V</text>
<text x="250.1" y="129.9">5V_REF</text>
<text x="179.1" y="155.3">6VVDD</text>
<text x="25.8" y="157.8">7V5</text>
</g>
<g font-size="1.6" fill="#00f">
<text x="135.3" y="47.6">+</text>
<text x="150.6" y="47.6">+</text>
<text x="163.3" y="47.6">+</text>
<text x="186.2" y="96.4">+</text>
<text x="198.9" y="96.4">+</text>
<text x="38.6" y="111.6">+</text>
<text x="51.3" y="111.6">+</text>
<text x="41.2" y="172.7">+</text>
<text x="53.9" y="172.7">+</text>
</g>
</svg>
